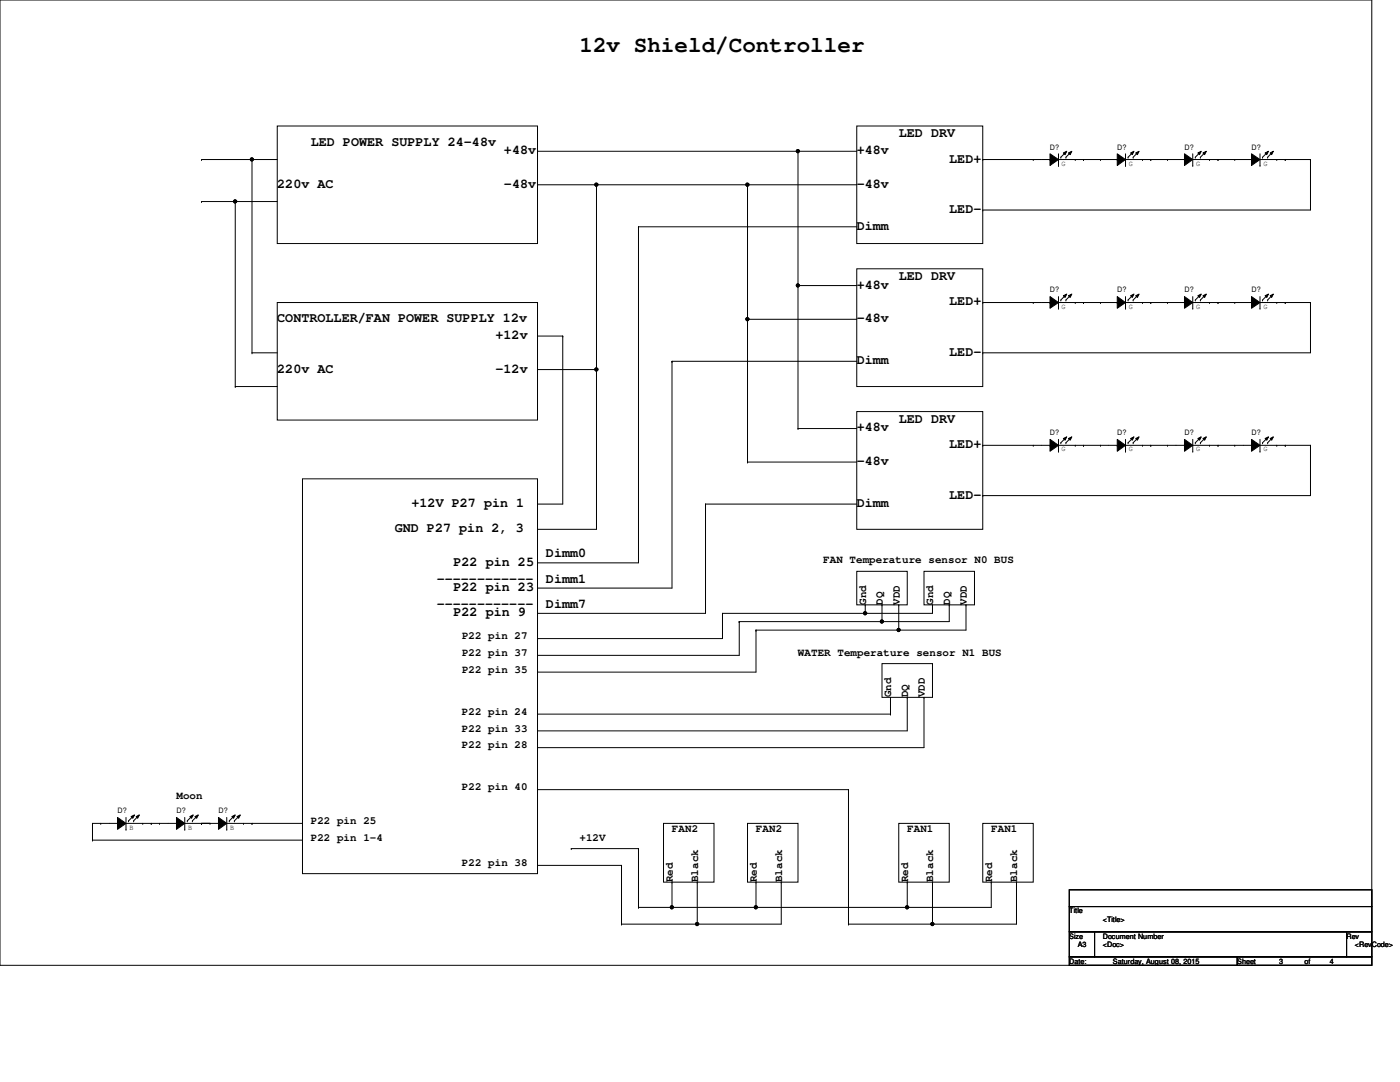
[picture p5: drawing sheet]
<svg xmlns="http://www.w3.org/2000/svg" width="279mm" height="216mm" viewBox="0 0 279 216" stroke-linecap="round" stroke-linejoin="round" font-family="sans-serif">
<g fill="none" stroke="#000" stroke-width=".2">
<path d="M0 0h273.8v192.6h-273.8zM40.2 31.8h.1M40.2 31.8h15.1M50.3 31.8h.1M50.3 31.8v38.6M55.3 25.1h52v23.5h-52zM107.3 30.2h.1M107.3 36.9h.1M107.3 30.2h63.7M107.3 36.9h63.7M119 36.9h.1M119 36.9v68.7h-11.7"/>
<path d="M149.2 36.9h.1M149.2 36.9v55.3M159.3 30.2h.1M159.3 30.2v55.3M171 25.1h25.1v23.5h-25.1zM196.1 31.8h.1M196.1 31.8h13.4M206.2 31.8h.1M209.5 30.7l1.7 1.1-1.7 1.2zM209.5 31.8h.1M211.2 33h.1M211.2 31.8h11.8"/>
<path d="M211.2 30.7v2.3M211.7 31.4h.1M212.2 30.5l.7-.3-.3 .7zM212.7 31.4h.1M212.7 30.4l-1 1M213.2 30.5l.7-.3-.3 .7zM213.7 30.4l-1 1M214.6 31.8h.1M216.2 31.8h.1M219.6 31.8h.1M223 30.7l1.6 1.1-1.6 1.2zM223 31.8h.1"/>
<path d="M224.6 33h.1M224.6 31.8h11.8M224.6 30.7v2.3M225.1 31.4h.1M225.6 30.5l.7-.3-.3 .7zM226.1 31.4h.1M226.1 30.4l-1 1M226.7 30.5l.6-.3-.3 .7zM227.2 30.4l-1.1 1M228 31.8h.1M229.7 31.8h.1M233 31.8h.1"/>
<path d="M236.4 30.7l1.6 1.1-1.6 1.2zM236.4 31.8h.1M238 33h.1M238 31.8h11.8M238 30.7v2.3M238.5 31.4h.1M239.1 30.5l.6-.3-.3 .7zM239.6 31.4h.1M239.6 30.4l-1.1 1M240.1 30.5l.6-.3-.3 .7zM240.6 30.4l-1 1M241.4 31.8h.1"/>
<path d="M243.1 31.8h.1M246.4 31.8h.1M249.8 30.7l1.7 1.1-1.7 1.2zM249.8 31.8h.1M251.5 33h.1M251.5 31.8h10M251.5 30.7v2.3M252 31.4h.1M252.5 30.5l.7-.3-.4 .7zM253 31.4h.1M253 30.4l-1 1M253.5 30.5l.6-.3-.3 .7z"/>
<path d="M254 30.4l-1 1M254.8 31.8h.1M256.5 31.8h.1M261.5 31.8h.1M261.5 31.8v10.1h-65.4M40.2 40.2h.1M40.2 40.2h15.1M46.9 40.2h.1M46.9 40.2v36.9M127.4 45.3h.1M127.4 45.3v67h-20.1M127.4 45.3h43.6"/>
<path d="M159.3 57h.1M159.3 57h11.7M171 53.6h25.1v23.5h-25.1zM196.1 41.9h.1M209.5 59.2l1.7 1.2-1.7 1.1zM211.2 59.2v2.3M211.7 59.9h.1M212.2 59l.7-.3-.3 .7zM212.7 59.9h.1M212.7 58.8l-1 1.1M213.2 59l.7-.3-.3 .7zM213.7 58.8l-1 1.1"/>
<path d="M223 59.2l1.6 1.2-1.6 1.1zM224.6 59.2v2.3M225.1 59.9h.1M225.6 59l.7-.3-.3 .7zM226.1 59.9h.1M226.1 58.8l-1 1.1M226.7 59l.6-.3-.3 .7zM227.2 58.8l-1.1 1.1M236.4 59.2l1.6 1.2-1.6 1.1zM238 59.2v2.3M238.5 59.9h.1M239.1 59l.6-.3-.3 .7z"/>
<path d="M239.6 59.9h.1M239.6 58.8l-1.1 1.1M240.1 59l.6-.3-.3 .7zM240.6 58.8l-1 1.1M249.8 59.2l1.7 1.2-1.7 1.1zM251.5 59.2v2.3M252 59.9h.1M252.5 59l.7-.3-.4 .7zM253 59.9h.1M253 58.8l-1 1.1M253.5 59l.6-.3-.3 .7zM254 58.8l-1 1.1"/>
<path d="M46.9 77.1h.1M46.9 77.1h8.4M50.3 70.4h.1M50.3 70.4h5M55.3 60.4h52v23.4h-52zM107.3 67.1h.1M107.3 73.7h.1M107.3 67.1h5M107.3 73.7h11.7M112.3 67.1h.1M112.3 67.1v33.5h-5M119 73.7h.1"/>
<path d="M134.1 72.1h.1M134.1 72.1v45.2h-26.8M134.1 72.1h36.9M149.2 63.7h.1M149.2 63.7h21.8M196.1 60.4h.1M196.1 70.4h.1M196.1 60.4h13.4M206.2 60.4h.1M209.5 60.4h.1M211.2 61.5h.1M211.2 60.4h11.8"/>
<path d="M214.6 60.4h.1M216.2 60.4h.1M219.6 60.4h.1M223 60.4h.1M224.6 61.5h.1M224.6 60.4h11.8M228 60.4h.1M229.7 60.4h.1M233 60.4h.1M236.4 60.4h.1M238 61.5h.1M238 60.4h11.8"/>
<path d="M241.4 60.4h.1M243.1 60.4h.1M246.4 60.4h.1M249.8 60.4h.1M251.5 61.5h.1M251.5 60.4h10M254.8 60.4h.1M256.5 60.4h.1M261.5 60.4h.1M261.5 60.4v10h-65.4M60.4 95.5h46.9v78.8h-46.9zM149.2 92.2h.1"/>
<path d="M149.2 92.2h21.8M159.3 85.5h.1M159.3 85.5h11.7M171 82.1h25.1v23.5h-25.1zM196.1 88.9h.1M196.1 98.9h.1M196.1 88.9h13.4M206.2 88.9h.1M209.5 87.7l1.7 1.2-1.7 1.1zM209.5 88.9h.1M211.2 90h.1M211.2 88.9h11.8"/>
<path d="M211.2 87.7v2.3M211.7 88.3h.1M212.2 87.5l.7-.3-.3 .6zM212.7 88.3h.1M212.7 87.3l-1 1M213.2 87.5l.7-.3-.3 .6zM213.7 87.3l-1 1M214.6 88.9h.1M216.2 88.9h.1M219.6 88.9h.1M223 87.7l1.6 1.2-1.6 1.1zM223 88.9h.1"/>
<path d="M224.6 90h.1M224.6 88.9h11.8M224.6 87.7v2.3M225.1 88.3h.1M225.6 87.5l.7-.3-.3 .6zM226.1 88.3h.1M226.1 87.3l-1 1M226.7 87.5l.6-.3-.3 .6zM227.2 87.3l-1.1 1M228 88.9h.1M229.7 88.9h.1M233 88.9h.1"/>
<path d="M236.4 87.7l1.6 1.2-1.6 1.1zM236.4 88.9h.1M238 90h.1M238 88.9h11.8M238 87.7v2.3M238.5 88.3h.1M239.1 87.5l.6-.3-.3 .6zM239.6 88.3h.1M239.6 87.3l-1.1 1M240.1 87.5l.6-.3-.3 .6zM240.6 87.3l-1 1M241.4 88.9h.1"/>
<path d="M243.1 88.9h.1M246.4 88.9h.1M249.8 87.7l1.7 1.2-1.7 1.1zM249.8 88.9h.1M251.5 90h.1M251.5 88.9h10M251.5 87.7v2.3M252 88.3h.1M252.5 87.5l.7-.3-.4 .6zM253 88.3h.1M253 87.3l-1 1M253.5 87.5l.6-.3-.3 .6z"/>
<path d="M254 87.3l-1 1M254.8 88.9h.1M256.5 88.9h.1M261.5 88.9h.1M261.5 88.9v10h-65.4M107.3 100.6h.1M107.3 105.6h.1M107.3 112.3h.1M107.3 117.3h.1M140.8 100.6h.1M140.8 100.6h30.2M140.8 100.6v21.8h-33.5"/>
<path d="M171 114h10.1v6.7h-10.1zM184.4 114h10.1v6.7h-10.1zM107.3 122.4h.1M107.3 127.4h.1M107.3 130.8h.1M107.3 134.1h.1M144.2 122.4h.1M144.2 122.4v5h-36.9M147.5 124h.1M147.5 124v6.8h-40.2M150.9 125.7h.1M150.9 125.7v8.4h-43.6"/>
<path d="M172.7 122.4h.1M172.7 120.7h.1M172.7 120.7v1.7M176 132.4h10.1v6.7h-10.1zM176 124h.1M176 120.7h.1M176 120.7v3.3M177.7 139.1v3.4M179.4 125.7h.1M179.4 120.7h.1M179.4 120.7v5M181.1 139.1h.1"/>
<path d="M181.1 139.1v6.7h-73.8M184.4 139.1h.1M184.4 139.1v10.1h-77.1M186.1 120.7h.1M186.1 120.7v1.7h-41.9M189.4 120.7h.1M189.4 120.7v3.3h-41.9M192.8 120.7h.1M192.8 120.7v5h-41.9M107.3 157.6h.1M107.3 142.5h.1M107.3 145.8h.1"/>
<path d="M107.3 149.2h.1M107.3 157.6h62M107.3 142.5h70.4M169.3 157.6h.1M169.3 157.6v26.8M177.7 142.5h.1M18.5 167.6h.1M18.5 164.3h.1M18.5 164.3h5M18.5 167.6h41.9M18.5 164.3v3.3M20.1 164.3h.1"/>
<path d="M23.5 163.1l1.6 1.2-1.6 1.2zM23.5 164.3h.1M25.1 165.5h.1M25.1 164.3h10.1M25.1 163.1v2.4M25.7 163.8h.1M26.2 162.9l.6-.3-.3 .7zM26.7 163.8h.1M26.7 162.8l-1 1M27.2 162.9l.6-.3-.3 .7zM27.6 162.8l-.9 1M28.5 164.3h.1"/>
<path d="M30.2 164.3h.1M31.8 164.3h.1M35.2 163.1l1.7 1.2-1.7 1.2zM35.2 164.3h.1M36.9 165.5h.1M36.9 164.3h6.7M36.9 163.1v2.4M37.4 163.8h.1M37.9 162.9l.7-.3-.4 .7zM38.4 163.8h.1M38.4 162.8l-1 1M38.9 162.9l.7-.3-.4 .7z"/>
<path d="M39.4 162.8l-1 1M40.2 164.3h.1M41.9 164.3h.1M43.6 163.1l1.7 1.2-1.7 1.2zM43.6 164.3h.1M45.3 165.5h.1M45.3 164.3h15.1M45.3 163.1v2.4M45.8 163.8h.1M46.3 162.9l.6-.3-.3 .7zM46.8 163.8h.1M46.8 162.8l-1 1"/>
<path d="M47.3 162.9l.7-.3-.4 .7zM47.8 162.8l-1 1M48.6 164.3h.1M50.3 164.3h.1M107.3 172.7h16.7M114 169.3h.1M114 169.3h13.4M124 172.7h.1M124 172.7v11.7M127.4 169.3h.1M127.4 169.3v11.8M132.4 164.3h10.1v11.7h-10.1z"/>
<path d="M134.1 176h.1M134.1 176v5.1M139.1 176h.1M139.1 176v8.4M149.2 164.3h10.1v11.7h-10.1zM150.9 176h.1M150.9 176v5.1M155.9 176h.1M155.9 176v8.4h-31.9M179.4 164.3h10v11.7h-10zM181.1 176h.1M181.1 176v5.1"/>
<path d="M186.1 176h.1M186.1 176v8.4M196.1 164.3h10.1v11.7h-10.1zM197.8 176h.1M197.8 176v5.1h-70.4M202.9 176h.1M202.9 176v8.4h-33.6M213.4 177.5h60.4v3.4h-60.4zM124 184.4h.1M127.4 181.1h.1M134.1 181.1h.1M139.1 184.4h.1"/>
<path d="M150.9 181.1h.1M169.3 184.4h.1M181.1 181.1h.1M186.1 184.4h.1M213.4 180.9h60.4v5h-60.4zM213.4 185.9h5v5h-5zM213.4 190.9h33.5v1.7h-33.5zM218.4 185.9h50.3v5h-50.3zM246.9 190.9h26.9v1.7h-26.9zM268.7 185.9h5.1v5h-5.1z"/>
<circle cx="50.3" cy="31.8" r=".32"/>
<circle cx="119" cy="36.8" r=".32"/>
<circle cx="149.2" cy="36.8" r=".32"/>
<circle cx="159.2" cy="30.2" r=".32"/>
<circle cx="46.9" cy="40.2" r=".32"/>
<circle cx="159.2" cy="57" r=".32"/>
<circle cx="119" cy="73.7" r=".32"/>
<circle cx="149.2" cy="63.7" r=".32"/>
<circle cx="172.7" cy="122.4" r=".32"/>
<circle cx="176" cy="124" r=".32"/>
<circle cx="179.3" cy="125.7" r=".32"/>
<circle cx="134.1" cy="181" r=".32"/>
<circle cx="139.1" cy="184.4" r=".32"/>
<circle cx="150.9" cy="181" r=".32"/>
<circle cx="181" cy="181" r=".32"/>
<circle cx="186.1" cy="184.4" r=".32"/>
</g>
<g fill="#000">
<path d="M209.5 30.7l1.7 1.1-1.7 1.2z" fill-rule="evenodd"/>
<path d="M212.2 30.5l.7-.3-.3 .7z" fill-rule="evenodd"/>
<path d="M213.2 30.5l.7-.3-.3 .7z" fill-rule="evenodd"/>
<path d="M223 30.7l1.6 1.1-1.6 1.2z" fill-rule="evenodd"/>
<path d="M225.6 30.5l.7-.3-.3 .7z" fill-rule="evenodd"/>
<path d="M226.7 30.5l.6-.3-.3 .7z" fill-rule="evenodd"/>
<path d="M236.4 30.7l1.6 1.1-1.6 1.2z" fill-rule="evenodd"/>
<path d="M239.1 30.5l.6-.3-.3 .7z" fill-rule="evenodd"/>
<path d="M240.1 30.5l.6-.3-.3 .7z" fill-rule="evenodd"/>
<path d="M249.8 30.7l1.7 1.1-1.7 1.2z" fill-rule="evenodd"/>
<path d="M252.5 30.5l.7-.3-.4 .7z" fill-rule="evenodd"/>
<path d="M253.5 30.5l.6-.3-.3 .7z" fill-rule="evenodd"/>
<path d="M212.2 59l.7-.3-.3 .7z" fill-rule="evenodd"/>
<path d="M213.2 59l.7-.3-.3 .7z" fill-rule="evenodd"/>
<path d="M225.6 59l.7-.3-.3 .7z" fill-rule="evenodd"/>
<path d="M226.7 59l.6-.3-.3 .7z" fill-rule="evenodd"/>
<path d="M239.1 59l.6-.3-.3 .7z" fill-rule="evenodd"/>
<path d="M240.1 59l.6-.3-.3 .7z" fill-rule="evenodd"/>
<path d="M252.5 59l.7-.3-.4 .7z" fill-rule="evenodd"/>
<path d="M253.5 59l.6-.3-.3 .7z" fill-rule="evenodd"/>
<path d="M209.5 59.2l1.7 1.2-1.7 1.1z" fill-rule="evenodd"/>
<path d="M223 59.2l1.6 1.2-1.6 1.1z" fill-rule="evenodd"/>
<path d="M236.4 59.2l1.6 1.2-1.6 1.1z" fill-rule="evenodd"/>
<path d="M249.8 59.2l1.7 1.2-1.7 1.1z" fill-rule="evenodd"/>
<path d="M209.5 87.7l1.7 1.2-1.7 1.1z" fill-rule="evenodd"/>
<path d="M212.2 87.5l.7-.3-.3 .6z" fill-rule="evenodd"/>
<path d="M213.2 87.5l.7-.3-.3 .6z" fill-rule="evenodd"/>
<path d="M223 87.7l1.6 1.2-1.6 1.1z" fill-rule="evenodd"/>
<path d="M225.6 87.5l.7-.3-.3 .6z" fill-rule="evenodd"/>
<path d="M226.7 87.5l.6-.3-.3 .6z" fill-rule="evenodd"/>
<path d="M236.4 87.7l1.6 1.2-1.6 1.1z" fill-rule="evenodd"/>
<path d="M239.1 87.5l.6-.3-.3 .6z" fill-rule="evenodd"/>
<path d="M240.1 87.5l.6-.3-.3 .6z" fill-rule="evenodd"/>
<path d="M249.8 87.7l1.7 1.2-1.7 1.1z" fill-rule="evenodd"/>
<path d="M252.5 87.5l.7-.3-.4 .6z" fill-rule="evenodd"/>
<path d="M253.5 87.5l.6-.3-.3 .6z" fill-rule="evenodd"/>
<path d="M23.5 163.1l1.6 1.2-1.6 1.2z" fill-rule="evenodd"/>
<path d="M26.2 162.9l.6-.3-.3 .7z" fill-rule="evenodd"/>
<path d="M27.2 162.9l.6-.3-.3 .7z" fill-rule="evenodd"/>
<path d="M35.2 163.1l1.7 1.2-1.7 1.2z" fill-rule="evenodd"/>
<path d="M37.9 162.9l.7-.3-.4 .7z" fill-rule="evenodd"/>
<path d="M38.9 162.9l.7-.3-.4 .7z" fill-rule="evenodd"/>
<path d="M43.6 163.1l1.7 1.2-1.7 1.2z" fill-rule="evenodd"/>
<path d="M46.3 162.9l.6-.3-.3 .7z" fill-rule="evenodd"/>
<path d="M47.3 162.9l.7-.3-.4 .7z" fill-rule="evenodd"/>
<circle cx="50.3" cy="31.8" r=".32"/>
<circle cx="119" cy="36.8" r=".32"/>
<circle cx="149.2" cy="36.8" r=".32"/>
<circle cx="159.2" cy="30.2" r=".32"/>
<circle cx="46.9" cy="40.2" r=".32"/>
<circle cx="159.2" cy="57" r=".32"/>
<circle cx="119" cy="73.7" r=".32"/>
<circle cx="149.2" cy="63.7" r=".32"/>
<circle cx="172.7" cy="122.4" r=".32"/>
<circle cx="176" cy="124" r=".32"/>
<circle cx="179.3" cy="125.7" r=".32"/>
<circle cx="134.1" cy="181" r=".32"/>
<circle cx="139.1" cy="184.4" r=".32"/>
<circle cx="150.9" cy="181" r=".32"/>
<circle cx="181" cy="181" r=".32"/>
<circle cx="186.1" cy="184.4" r=".32"/>
</g>
<text font-size="4.5" x="115.7" y="10.5">12v Shield/Controller</text>
<g font-size="2.7">
<text x="62" y="29.1">LED POWER SUPPLY 24-48v</text>
<text x="179.4" y="27.4">LED DRV</text>
<text x="100.6" y="30.7">+48v</text>
<text x="171" y="30.7">+48v</text>
<text x="189.4" y="32.4">LED+</text>
<text x="55.3" y="37.5">220v AC</text>
<text x="100.6" y="37.5">-48v</text>
<text x="171" y="37.5">-48v</text>
<text x="171" y="45.8">Dimm</text>
<text x="189.4" y="42.5">LED-</text>
<text x="171" y="57.6">+48v</text>
<text x="179.4" y="55.9">LED DRV</text>
<text x="55.3" y="64.3">CONTROLLER/FAN POWER SUPPLY 12v</text>
<text x="171" y="64.3">-48v</text>
<text x="189.4" y="60.9">LED+</text>
<text x="98.9" y="67.6">+12v</text>
<text x="189.4" y="71">LED-</text>
<text x="55.3" y="74.3">220v AC</text>
<text x="98.9" y="74.3">-12v</text>
<text x="171" y="72.6">Dimm</text>
<text x="171" y="86.1">+48v</text>
<text x="179.4" y="84.4">LED DRV</text>
<text x="189.4" y="89.4">LED+</text>
<text x="171" y="92.8">-48v</text>
<text x="82.1" y="101.1">+12V P27 pin 1</text>
<text x="171" y="101.1">Dimm</text>
<text x="189.4" y="99.5">LED-</text>
<text x="78.8" y="106.2">GND P27 pin 2, 3</text>
<text x="90.5" y="112.9">P22 pin 25</text>
<text x="109" y="111.2">Dimm0</text>
<text x="87.2" y="116.2">------------</text>
<text x="90.5" y="117.9">P22 pin 23</text>
<text x="109" y="116.2">Dimm1</text>
<text x="87.2" y="121.3">------------</text>
<text x="90.5" y="122.9">P22 pin 9</text>
<text x="109" y="121.3">Dimm7</text>
</g>
<g font-size="2.2">
<text x="164.3" y="112.4">FAN Temperature sensor N0 BUS</text>
<text x="172.8" y="120.7" transform="rotate(-90 172.8 120.7)">Gnd</text>
<text x="176.2" y="120.7" transform="rotate(-90 176.2 120.7)">DQ</text>
<text x="179.6" y="120.7" transform="rotate(-90 179.6 120.7)">VDD</text>
<text x="186.3" y="120.7" transform="rotate(-90 186.3 120.7)">Gnd</text>
<text x="189.6" y="120.7" transform="rotate(-90 189.6 120.7)">DQ</text>
<text x="193" y="120.7" transform="rotate(-90 193 120.7)">VDD</text>
<text x="92.2" y="127.5">P22 pin 27</text>
<text x="92.2" y="130.9">P22 pin 37</text>
<text x="159.3" y="130.9">WATER Temperature sensor N1 BUS</text>
<text x="92.2" y="134.2">P22 pin 35</text>
<text x="92.2" y="142.6">P22 pin 24</text>
<text x="177.9" y="139.1" transform="rotate(-90 177.9 139.1)">Gnd</text>
<text x="181.2" y="139.1" transform="rotate(-90 181.2 139.1)">DQ</text>
<text x="184.6" y="139.1" transform="rotate(-90 184.6 139.1)">VDD</text>
<text x="92.2" y="146">P22 pin 33</text>
<text x="92.2" y="149.3">P22 pin 28</text>
<text x="35.2" y="159.3">Moon</text>
<text x="92.2" y="157.7">P22 pin 40</text>
<text x="62" y="167.7">P22 pin 1-4</text>
<text x="62" y="164.4">P22 pin 25</text>
<text x="115.7" y="167.7">+12V</text>
<text x="134.1" y="166.1">FAN2</text>
<text x="150.9" y="166.1">FAN2</text>
<text x="181.1" y="166.1">FAN1</text>
<text x="197.8" y="166.1">FAN1</text>
<text x="92.2" y="172.8">P22 pin 38</text>
<text x="134.3" y="176" transform="rotate(-90 134.3 176)">Red</text>
<text x="139.3" y="176" transform="rotate(-90 139.3 176)">Black</text>
<text x="151" y="176" transform="rotate(-90 151 176)">Red</text>
<text x="156.1" y="176" transform="rotate(-90 156.1 176)">Black</text>
<text x="181.2" y="176" transform="rotate(-90 181.2 176)">Red</text>
<text x="186.3" y="176" transform="rotate(-90 186.3 176)">Black</text>
<text x="198" y="176" transform="rotate(-90 198 176)">Red</text>
<text x="203" y="176" transform="rotate(-90 203 176)">Black</text>
</g>
<g font-size="1.5">
<text x="209.5" y="29.8">D?</text>
<text x="223" y="29.8">D?</text>
<text x="236.4" y="29.8">D?</text>
<text x="249.8" y="29.8">D?</text>
<text x="211.9" y="33.1">G</text>
<text x="225.3" y="33.1">G</text>
<text x="238.7" y="33.1">G</text>
<text x="252.1" y="33.1">G</text>
<text x="209.5" y="58.3">D?</text>
<text x="223" y="58.3">D?</text>
<text x="236.4" y="58.3">D?</text>
<text x="249.8" y="58.3">D?</text>
<text x="211.9" y="61.6">G</text>
<text x="225.3" y="61.6">G</text>
<text x="238.7" y="61.6">G</text>
<text x="252.1" y="61.6">G</text>
<text x="209.5" y="86.9">D?</text>
<text x="223" y="86.9">D?</text>
<text x="236.4" y="86.9">D?</text>
<text x="249.8" y="86.9">D?</text>
<text x="211.9" y="90.1">G</text>
<text x="225.3" y="90.1">G</text>
<text x="238.7" y="90.1">G</text>
<text x="252.1" y="90.1">G</text>
<text x="23.5" y="162.3">D?</text>
<text x="25.8" y="165.5">B</text>
<text x="35.2" y="162.3">D?</text>
<text x="37.5" y="165.5">B</text>
<text x="43.6" y="162.3">D?</text>
<text x="45.9" y="165.5">B</text>
<text x="213.4" y="182.2">Title</text>
<text x="220.1" y="183.9">&lt;Title&gt;</text>
<text x="213.4" y="187.3">Size</text>
<text x="215.1" y="188.9">A3</text>
<text x="220.1" y="188.9">&lt;Doc&gt;</text>
<text x="220.1" y="187.3">Document Number</text>
<text x="268.7" y="187.3">Rev</text>
<text x="270.4" y="188.9">&lt;RevCode&gt;</text>
<text x="213.4" y="192.3">Date:</text>
<text x="222.1" y="192.3">Saturday, August 08, 2015</text>
<text x="246.9" y="192.3">Sheet</text>
<text x="255.3" y="192.3">3</text>
<text x="260.3" y="192.3">of</text>
<text x="265.4" y="192.3">4</text>
</g>
</svg>
